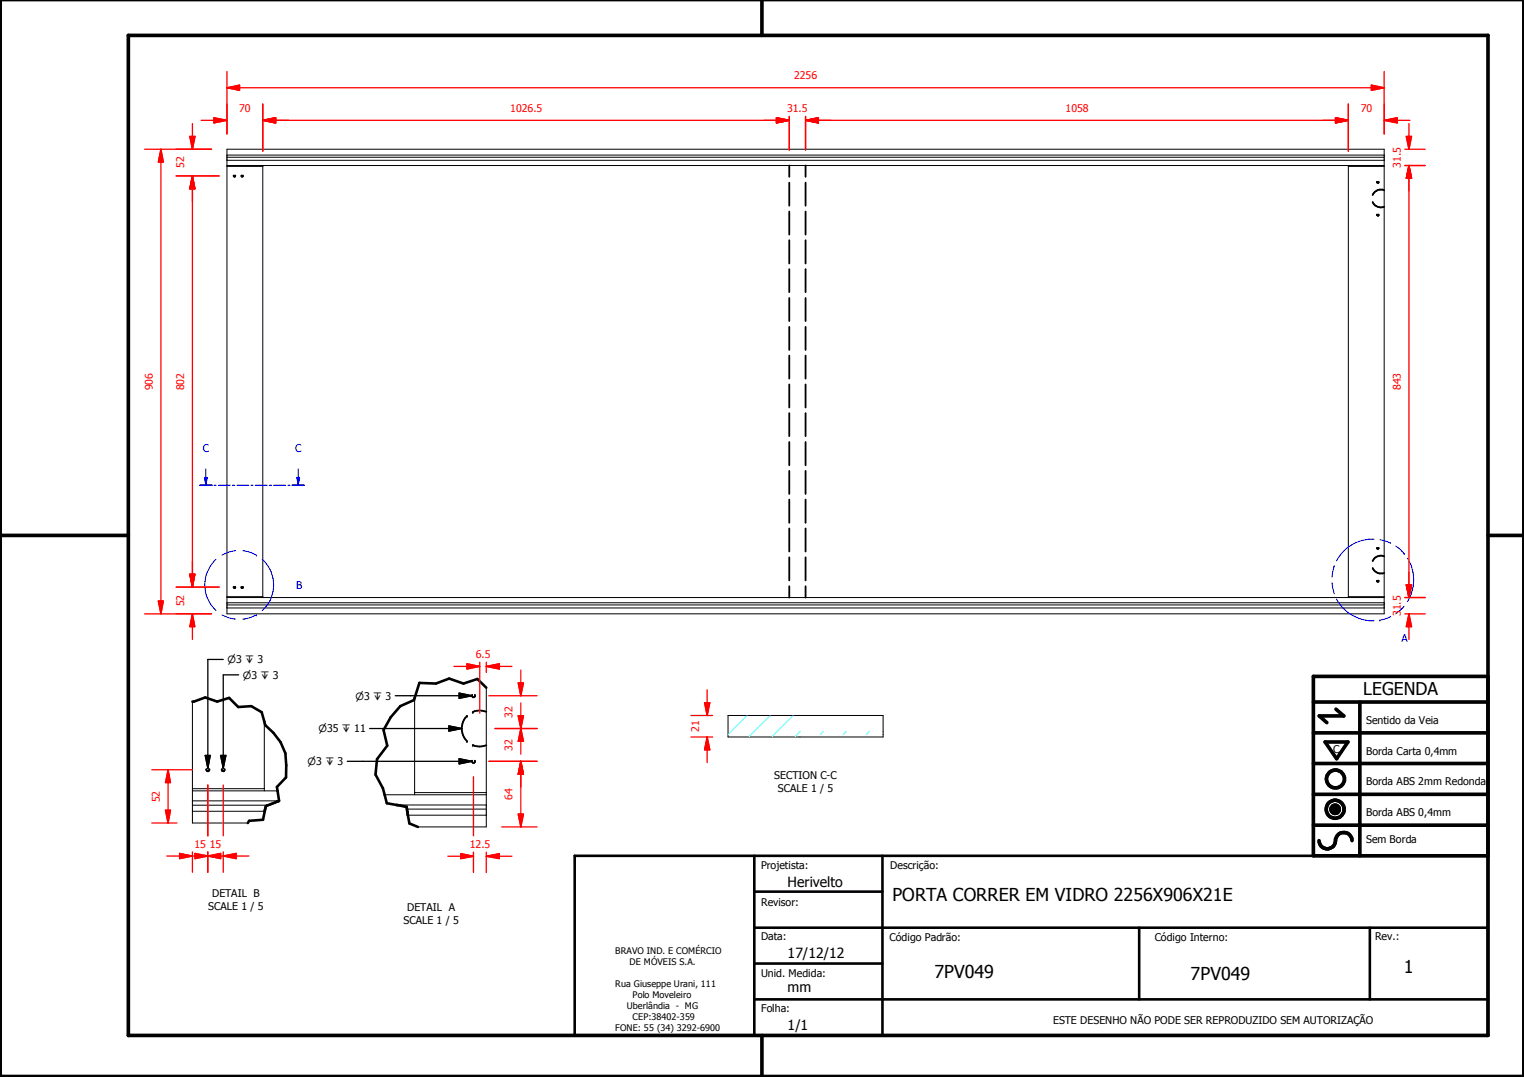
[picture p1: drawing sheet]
<svg xmlns="http://www.w3.org/2000/svg" width="297mm" height="210mm" viewBox="0 0 297 210" stroke-linecap="round" stroke-linejoin="round" font-family="sans-serif">
<g fill="none" stroke="#000" stroke-width=".35">
<path d="M45.6 34.2v.2h.2v-.2M47.1 34.2v.2h.2v-.2M153.8 32.3v2.2M153.8 35.6v4.5M157 32.3v2.2M157 35.6v4.5M267.5 39.4a1.77 1.77 0 0 0 2.3 .9M268.4 35.4v.2h.2l.1-.2M269.8 37.1a1.77 1.77 0 0 0-2.3 .9M153.8 41.2v4.5M153.8 46.8v4.6M153.8 52.5v4.4"/>
<path d="M153.8 58.1v4.5M157 41.2v4.5M157 46.8v4.6M157 52.5v4.4M157 58.1v4.5M268.4 41.8l.2 .2 .1-.2M153.8 63.7v4.5M153.8 69.3v4.5M153.8 74.9v4.5M157 63.7v4.5M157 69.3v4.5M157 74.9v4.5"/>
<path d="M153.8 80.5v4.5M153.8 86.1v4.6M153.8 91.8v4.5M153.8 97.4v4.5M157 80.5v4.5M157 86.1v4.6M157 91.8v4.5M157 97.4v4.5M45.6 114.4l-.1 .1 .2 .1 .1-.2M47.1 114.4l.1 .2 .1-.2M153.8 103v4.5M153.8 108.6v4.5"/>
<path d="M153.8 114.3v2.2M157 103v4.5M157 108.6v4.5M157 114.3v2.2M267.5 110.7a1.83 1.83 0 0 0 2.3 1M268.4 106.8v.1l.2 .1 .1-.2M268.4 113.2l.1 .2h.1l.1-.2M269.8 108.4a1.76 1.76 0 0 0-2.3 .9M91 139.5a3.5 3.5 0 0 0 0 4.9M92 135.4v.3l.2 .2 .3-.1v-.4M94.8 138.7l-1.3-.2-1.3 .3M40.3 149.9a.29 .29 0 0 0 .2 .4 .29 .29 0 0 0 .3-.4"/>
<path d="M43.3 149.9a.27 .27 0 0 0 .1 .4 .27 .27 0 0 0 .4-.2v-.2M92 148.3v.2l.2 .2 .3-.2v-.2M92.2 145.2l1.3 .3 1.3-.3"/>
</g>
<g fill="none" stroke="#000" stroke-width=".19">
<path d="M44.2 29.1h225.6v90.5h-225.6zM44.2 32.3h225.6M44.2 30.2h225.6M44.2 30.6h225.6M44.2 31.2h225.6M44.2 32.4h7M51.2 32.3v84.2M262.8 32.3v84.2M262.8 32.4h7M44.2 116.5h225.6M44.2 117.5h225.6M44.2 117.9h225.6"/>
<path d="M44.2 118.5h225.6M44.2 116.3h7M262.8 116.3h7M37.5 136.7v23.7h10.8M80.8 136.1v18.8M94.8 134v27.2h-13.4M141.9 139.4h30.2v4.2h-30.2zM37.5 154.1h16.6M37.5 158.1h14.1M37.5 156.9h14.7M37.5 156.1h16.8M37.5 153.7h14"/>
<path d="M51.5 140.6v13.5M75 154.9h19.8M77.3 156.9h17.5M79.3 157.7h15.5M79.5 158.9h15.3M80.8 154.5h14M259.4 157.6l1.6 .1zM259.4 157.7l1.6 .1zM259.4 157.8l1.6 .1zM259.4 157.9h1.6v.1zM259.4 157.9l1.6 .1h-1.5zM259.4 157.6h1.6z"/>
<path d="M259.5 158h1.5zM259.5 158l1.4 .1zM259.5 157.5l1.5 .1zM259.5 158.1h1.4zM259.5 157.4l1.5 .1zM259.5 158.1l1.4 .1zM259.5 157.3l1.4 .1zM259.6 158.2h1.3zM259.6 158.2h1.2zM259.6 157.2l1.3 .1zM259.6 158.2l1.2 .1zM259.6 157.2h1.3z"/>
<path d="M259.7 158.3h1.1zM259.7 158.3l1 .1zM259.7 157.1l1.1 .1zM259.7 157.1h1.1zM259.8 158.4h.9zM259.8 158.4h.8zM259.8 157.1h1zM259.8 157.1h.9zM259.8 158.4l.8 .1zM259.8 157l.9 .1zM259.8 157h.8zM259.9 158.5h.7z"/>
<path d="M259.9 158.5h.6zM259.9 157h.7zM260 158.5h.5zM260 158.5h.4zM260 157h.6zM260.1 158.5h.3zM260.1 158.5h.2zM260.1 156.9l.4 .1zM260.1 156.9h.3zM260.1 156.9h.2z"/>
</g>
<g fill="#000">
<circle cx="268.7" cy="35.4" r=".18"/>
<circle cx="268.7" cy="41.8" r=".18"/>
<circle cx="45.8" cy="114.4" r=".18"/>
<circle cx="47.1" cy="114.4" r=".18"/>
<circle cx="47.3" cy="114.4" r=".18"/>
<circle cx="91" cy="139.5" r=".18"/>
<circle cx="92.2" cy="138.8" r=".18"/>
<circle cx="91" cy="144.4" r=".18"/>
<circle cx="92.2" cy="145.2" r=".18"/>
</g>
<path d="M37.5 136.7l2.5-.8 2.3 .8 2.4-.7 1.7 1.8 2.6-.2 2 1.2 .7 2.5 1.6 1.5 1.4 1.9 .9 2.1 .2 2.3-.1 2.4-1.7 1.9 .4 2.7-2.6 1-.5 2.7-2.7 .2-.3 .4M94.8 134l-1.8-1.7-2.7 .9-2.8-1-2.5 1-3.3-.1-1 3.3-2.7 1.2-1.8 2.2-1.4 2.5 .7 3-2 2.7-.3 3 1.4 2.6 .8 2.9 3.8 .7 .6 3.3 1.6 .7M112 166.8h178v35h-178zM147 173.8h25M147 166.8v35M172 166.8v35M147 194.8h143M147 180.8h143M147 187.8h25M222 180.8v14M267 180.8v14" fill="none" stroke="#000" stroke-width=".51"/>
<g fill="#000">
<path d="M259.4 157.6h1.6zM259.5 157.5l1.5 .1zM259.5 157.4l1.5 .1zM259.5 157.3l1.4 .1zM259.6 157.2l1.3 .1zM259.6 157.2h1.3zM259.7 157.1l1.1 .1zM259.7 157.1h1.1zM259.8 157.1h1zM259.8 157.1h.9zM259.8 157l.9 .1zM259.8 157h.8z"/>
<path d="M259.9 157h.7zM260 157h.6zM260.1 156.9l.4 .1zM260.1 156.9h.3zM260.1 156.9h.2zM260.1 158.5h.2zM260 158.5h.4zM260.1 158.5h.3zM259.9 158.5h.6zM260 158.5h.5zM259.8 158.4l.8 .1zM259.9 158.5h.7z"/>
<path d="M259.8 158.4h.8zM259.7 158.3l1 .1zM259.8 158.4h.9zM259.6 158.2l1.2 .1zM259.7 158.3h1.1zM259.6 158.2h1.2zM259.5 158.1l1.4 .1zM259.6 158.2h1.3zM259.5 158l1.4 .1zM259.5 158.1h1.4zM259.4 157.9l1.6 .1h-1.5zM259.5 158h1.5z"/>
<path d="M259.4 157.6l1.6 .1zM259.4 157.7l1.6 .1zM259.4 157.8l1.6 .1zM259.4 157.9h1.6v.1z"/>
</g>
<g fill="none" stroke="#000" stroke-width=".71">
<path d="M148.5 0v6.9M297 -.1v209.9h-297v-209.9M25 6.9h265v194.9h-265zM0 104.4h25M290 104.4h7M256 136.8h34M260.4 138.2l1.5 1.3h-4.8l1.5 1.3M265 136.8v30M290 131.8h-34v35h34M256 154.8h34M256 148.8h34M256 142.8h34"/>
<path d="M258.3 144.6h4.4l-2.2 3.3zM256 160.8h34M257.1 163.8a1.62 1.62 0 0 0 1.8 1.6 1.62 1.62 0 0 0 1.4-1.9 1.63 1.63 0 0 1 1.7-1.2 1.63 1.63 0 0 1 1.5 1.5M148.5 201.8v8"/>
<circle cx="260.2" cy="157.7" r="1.76"/>
<circle cx="260.2" cy="157.7" r=".82"/>
<circle cx="260.3" cy="151.8" r="1.76"/>
</g>
<g fill="none" stroke="#00f" stroke-width=".19">
<path d="M38.9 94.6h2.4M40.1 93v1.6M41.7 94.6h.5M42.5 94.6h2.4M45.3 94.6h.5M46.1 94.6h2.4M48.9 94.6h.5M49.7 94.6h2.4M52.5 94.6h.5M53.3 94.6h2.4M56.1 94.6h.5M56.9 94.6h2.4"/>
<path d="M42.1 109a6.8 6.8 0 0 0 0 10M43.3 119.8l1.1 .6 1.5 .2M45.9 107.3l-1.5 .4-1.1 .5M47.3 107.3l1.5 .4 1.2 .5M50 108.2h.1M50 119.8h.1M50 119.8a6.3 6.3 0 0 1-2.7 .8M51.1 109a6.7 6.7 0 0 1 0 10M259.6 113.6l.5 2.1M260.1 110.3h.1M260.1 110.3l-.5 2.2M260.5 116.8a7.9 7.9 0 0 0 7.3 4.2"/>
<path d="M267.8 105.1a7.9 7.9 0 0 0-7.3 4.2M268.9 105.2l2.2 .7M272 106.4l.7 .5 1 1M273.7 107.9h.1M273.7 118.2l-1.7 1.4M274.3 108.8a7.9 7.9 0 0 1 0 8.4M268.9 120.9h.1M271.1 120.2l-2.2 .7"/>
</g>
<path d="M38.9 94.6h2.4M56.9 94.6h2.4" fill="none" stroke="#00f" stroke-width=".3"/>
<path d="M39.9 93h.5l-.3 1.6z" fill="#00f"/>
<path d="M39.9 93h.5l-.3 1.6zM40.1 91.4v1.6M58.1 93v1.6" fill="none" stroke="#00f" stroke-width=".19"/>
<path d="M57.9 93h.5l-.3 1.6z" fill="#00f"/>
<path d="M57.9 93h.5l-.3 1.6zM58.1 91.4v1.6" fill="none" stroke="#00f" stroke-width=".19"/>
<path d="M145.6 139.4l-3.7 3.8M150.2 139.4l-4.3 4.2M154.6 139.4l-4.2 4.2M156 142.5l-1.1 1.1M160.5 142.5l-.6 .7M165 142.5l-.6 .7M169.5 142.5l-.6 .7" fill="none" stroke="#0ff" stroke-width=".19"/>
<path d="M31.4 29.1v2.5" fill="none" stroke="#f00" stroke-width=".25"/>
<path d="M31.4 29.1l.4 2.5h-.9z" fill="#f00"/>
<path d="M31.4 29.1l.4 2.5h-.9zM31.4 117.1v2.5" fill="none" stroke="#f00" stroke-width=".25"/>
<path d="M30.9 117.1h.9l-.4 2.5z" fill="#f00"/>
<path d="M28.2 29.1h13M31.4 31.6v85.5M28.2 119.6h13M30.9 117.1h.9l-.4 2.5zM37.5 119.6v2.5" fill="none" stroke="#f00" stroke-width=".25"/>
<path d="M37.5 119.6l.5 2.5h-1z" fill="#f00"/>
<path d="M37.5 119.6l.5 2.5h-1zM37.5 111.9v2.5" fill="none" stroke="#f00" stroke-width=".25"/>
<path d="M37 111.9h1l-.5 2.5z" fill="#f00"/>
<path d="M34.3 119.6h6.9M34.3 114.4h8.4M37 111.9h1l-.5 2.5zM37.5 109.4v5M37.5 122.1v2.5" fill="none" stroke="#f00" stroke-width=".25"/>
<path d="M37 111.9h1l-.5 2.5z" fill="#f00"/>
<path d="M37.5 34.3v2.5M37 111.9h1l-.5 2.5z" fill="none" stroke="#f00" stroke-width=".25"/>
<path d="M37.5 34.3l.5 2.5h-1z" fill="#f00"/>
<path d="M34.3 34.3h8.4M37.5 34.3l.5 2.5h-1zM37.5 34.3v77.6M34.3 114.4h8.4" fill="none" stroke="#f00" stroke-width=".25"/>
<path d="M37.5 34.3l.5 2.5h-1z" fill="#f00"/>
<path d="M37.5 34.3l.5 2.5h-1zM37.5 26.6v2.5" fill="none" stroke="#f00" stroke-width=".25"/>
<path d="M37 26.6h1l-.5 2.5z" fill="#f00"/>
<path d="M34.3 29.1h6.9M34.3 34.3h8.4M37 26.6h1l-.5 2.5zM37.5 24.1v2.5M37.5 36.8v2.5M41.7 23.5h2.5" fill="none" stroke="#f00" stroke-width=".25"/>
<path d="M41.7 22.9l2.5 .6-2.5 .5z" fill="#f00"/>
<path d="M41.7 22.9l2.5 .6-2.5 .5zM51.2 23.5h2.5" fill="none" stroke="#f00" stroke-width=".25"/>
<path d="M51.2 23.5l2.5-.6v1.1z" fill="#f00"/>
<path d="M39.2 23.5h2.5M44.2 20.3v5.8M51.2 23.5l2.5-.6v1.1zM51.2 23.5h5M51.2 20.3v9.2" fill="none" stroke="#f00" stroke-width=".25"/>
<path d="M51.2 23.5l2.5-.6v1.1z" fill="#f00"/>
<path d="M51.2 23.5l2.5-.6v1.1zM151.3 23.5h2.5" fill="none" stroke="#f00" stroke-width=".25"/>
<path d="M151.3 22.9l2.5 .6-2.5 .5z" fill="#f00"/>
<path d="M51.2 20.3v9.2M53.7 23.5h100.1M151.3 22.9l2.5 .6-2.5 .5zM153.8 22.7v6.6" fill="none" stroke="#f00" stroke-width=".25"/>
<path d="M151.3 22.9l2.5 .6-2.5 .5z" fill="#f00"/>
<path d="M151.3 22.9l2.5 .6-2.5 .5zM157 23.5h2.5" fill="none" stroke="#f00" stroke-width=".25"/>
<path d="M157 23.5l2.5-.6v1.1z" fill="#f00"/>
<path d="M148.9 23.5h2.4M153.8 22.7v6.6M157 23.5l2.5-.6v1.1zM157 23.5h5M157 22.7v6.6" fill="none" stroke="#f00" stroke-width=".25"/>
<path d="M157 23.5l2.5-.6v1.1z" fill="#f00"/>
<path d="M157 23.5l2.5-.6v1.1zM260.3 23.5h2.5" fill="none" stroke="#f00" stroke-width=".25"/>
<path d="M260.3 22.9l2.5 .6-2.5 .5z" fill="#f00"/>
<path d="M157 22.7v6.6M159.5 23.5h103.3M260.3 22.9l2.5 .6-2.5 .5zM262.8 20.3v9.2" fill="none" stroke="#f00" stroke-width=".25"/>
<path d="M260.3 22.9l2.5 .6-2.5 .5z" fill="#f00"/>
<path d="M260.3 22.9l2.5 .6-2.5 .5zM269.8 23.5h2.5" fill="none" stroke="#f00" stroke-width=".25"/>
<path d="M269.8 23.5l2.5-.6v1.1z" fill="#f00"/>
<path d="M44.2 17.1h2.5M257.8 23.5h2.5M262.8 20.3v9.2M269.8 23.5l2.5-.6v1.1zM269.8 20.3v5.8M272.3 23.5h2.5" fill="none" stroke="#f00" stroke-width=".25"/>
<path d="M44.2 17.1l2.5-.5v1z" fill="#f00"/>
<path d="M44.2 17.1l2.5-.5v1zM267.3 17.1h2.5" fill="none" stroke="#f00" stroke-width=".25"/>
<path d="M267.3 16.6l2.5 .5-2.5 .5z" fill="#f00"/>
<path d="M44.2 13.9v12.2M46.7 17.1h220.6M267.3 16.6l2.5 .5-2.5 .5zM269.8 13.9v12.2M274.6 119.6v2.5" fill="none" stroke="#f00" stroke-width=".25"/>
<path d="M274.6 119.6l.5 2.5h-1z" fill="#f00"/>
<path d="M274.6 119.6l.5 2.5h-1zM274.6 114v2.5" fill="none" stroke="#f00" stroke-width=".25"/>
<path d="M274.1 114h1l-.5 2.5z" fill="#f00"/>
<path d="M273.8 116.5h4M273.8 119.6h4M274.1 114h1l-.5 2.5zM274.6 111.5v5M274.6 122.1v2.5" fill="none" stroke="#f00" stroke-width=".25"/>
<path d="M274.1 114h1l-.5 2.5z" fill="#f00"/>
<path d="M274.6 32.3v2.4M274.1 114h1l-.5 2.5z" fill="none" stroke="#f00" stroke-width=".25"/>
<path d="M274.6 32.3l.5 2.4h-1z" fill="#f00"/>
<path d="M273.8 32.3h4M274.6 32.3l.5 2.4h-1zM274.6 32.3v81.7M273.8 116.5h4" fill="none" stroke="#f00" stroke-width=".25"/>
<path d="M274.6 32.3l.5 2.4h-1z" fill="#f00"/>
<path d="M274.6 32.3l.5 2.4h-1zM274.6 26.6v2.5" fill="none" stroke="#f00" stroke-width=".25"/>
<path d="M274.1 26.6h1l-.5 2.5z" fill="#f00"/>
<path d="M273.8 29.1h4M273.8 32.3h4M274.1 26.6h1l-.5 2.5zM274.6 24.1v2.5M274.6 34.7v2.6M89.8 166.9h2.5" fill="none" stroke="#f00" stroke-width=".25"/>
<path d="M89.8 166.4l2.5 .5-2.5 .4z" fill="#f00"/>
<path d="M89.8 166.4l2.5 .5-2.5 .4zM94.8 166.9h2.5" fill="none" stroke="#f00" stroke-width=".25"/>
<path d="M94.8 166.9l2.5-.5v.9z" fill="#f00"/>
<path d="M92.3 151.4v11.5M101.5 158.7v2.5M87.3 166.9h2.5M92.3 166.1v4M94.8 166.9l2.5-.5v.9zM94.8 166.1v4M97.3 166.9h2.5" fill="none" stroke="#f00" stroke-width=".25"/>
<path d="M101 158.7h1l-.5 2.5z" fill="#f00"/>
<path d="M101 158.7h1l-.5 2.5zM101.5 148.4v2.5" fill="none" stroke="#f00" stroke-width=".25"/>
<path d="M101.5 148.4l.5 2.5h-1z" fill="#f00"/>
<path d="M95.3 148.4h9.4M101.5 148.4l.5 2.5h-1zM101.5 148.4v10.3M97.8 161.2h6.9" fill="none" stroke="#f00" stroke-width=".25"/>
<path d="M101.5 148.4l.5 2.5h-1z" fill="#f00"/>
<path d="M101.5 139.5v2.5M101.5 148.4l.5 2.5h-1z" fill="none" stroke="#f00" stroke-width=".25"/>
<path d="M101 139.5h1l-.5 2.5z" fill="#f00"/>
<path d="M101 139.5h1l-.5 2.5zM101.5 137v2.5M95.3 148.4h9.4M96.5 142h8.2M101.5 142v2.5M101.5 150.9v2.5" fill="none" stroke="#f00" stroke-width=".25"/>
<path d="M101.5 142l.5 2.5h-1z" fill="#f00"/>
<path d="M101.5 133.1v2.5M101.5 142l.5 2.5h-1z" fill="none" stroke="#f00" stroke-width=".25"/>
<path d="M101 133.1h1l-.5 2.5z" fill="#f00"/>
<path d="M91 129.9h2.5M95.3 135.6h9.4M101 133.1h1l-.5 2.5zM101.5 130.6v2.5M96.5 142h8.2M101.5 144.5v2.5" fill="none" stroke="#f00" stroke-width=".25"/>
<path d="M91 129.4l2.5 .5-2.5 .5z" fill="#f00"/>
<path d="M91 129.4l2.5 .5-2.5 .5zM94.8 129.9h2.5" fill="none" stroke="#f00" stroke-width=".25"/>
<path d="M94.8 129.9l2.5-.5v1z" fill="#f00"/>
<path d="M88.5 129.9h2.5M93.5 129.1v9.9M94.8 129.9l2.5-.5v1zM94.8 129.1v2M97.3 129.9h2.5M35 166.8h2.5" fill="none" stroke="#f00" stroke-width=".25"/>
<path d="M77 135.6h15M89.5 135.1l2.5 .5-2.5 .5zM67.7 148.4h24.3M72 142h18M87.5 141.5l2.5 .5-2.5 .5zM89.5 147.9l2.5 .5-2.5 .5z" fill="none" stroke="#000" stroke-width=".25"/>
<path d="M89.5 135.1l2.5 .5-2.5 .5zM87.5 141.5l2.5 .5-2.5 .5zM89.5 147.9l2.5 .5-2.5 .5z" fill="#000"/>
<path d="M35 166.3l2.5 .5-2.5 .5z" fill="#f00"/>
<path d="M35 166.3l2.5 .5-2.5 .5zM40.5 166.8h2.5" fill="none" stroke="#f00" stroke-width=".25"/>
<path d="M40.5 166.8l2.5-.5v1z" fill="#f00"/>
<path d="M40.5 153v9.9M32.5 166.8h2.5M37.5 166v4M38 166.8h2.5M40.5 166.8l2.5-.5v1zM40.5 166v4M43 166.8h2.5" fill="none" stroke="#f00" stroke-width=".25"/>
<path d="M38 166.3l2.5 .5-2.5 .5z" fill="#f00"/>
<path d="M38 166.3l2.5 .5-2.5 .5zM43.5 166.8h2.5" fill="none" stroke="#f00" stroke-width=".25"/>
<path d="M43.5 166.8l2.5-.5v1z" fill="#f00"/>
<path d="M32.8 157.9v2.5M40.5 153v9.9M43.5 153v9.9M35.5 166.8h2.5M40.5 166v4M43.5 166.8l2.5-.5v1zM43.5 166v4M46 166.8h2.5" fill="none" stroke="#f00" stroke-width=".25"/>
<path d="M32.3 157.9h.9l-.4 2.5z" fill="#f00"/>
<path d="M32.3 157.9h.9l-.4 2.5zM32.8 150v2.5" fill="none" stroke="#f00" stroke-width=".25"/>
<path d="M32.8 150l.4 2.5h-.9z" fill="#f00"/>
<path d="M137.8 136.9v2.5M29.6 150h7.9M32.8 150l.4 2.5h-.9zM32.8 152.5v5.4M29.6 160.4h4.9" fill="none" stroke="#f00" stroke-width=".25"/>
<path d="M43.5 128.5h-3v21.2M46.5 131.5h-3v18.2M40 147.2h1l-.5 2.5zM43 147.2h1l-.5 2.5z" fill="none" stroke="#000" stroke-width=".25"/>
<path d="M40 147.2h1l-.5 2.5zM43 147.2h1l-.5 2.5z" fill="#000"/>
<path d="M137.3 136.9h1l-.5 2.5z" fill="#f00"/>
<path d="M137.3 136.9h1l-.5 2.5zM137.8 143.6v2.5" fill="none" stroke="#f00" stroke-width=".25"/>
<path d="M137.8 143.6l.5 2.5h-1z" fill="#f00"/>
<path d="M134.7 139.4h4.2M137.8 134.5v2.4M134.7 143.6h4.2M137.8 143.6l.5 2.5h-1zM137.8 146.1v2.5" fill="none" stroke="#f00" stroke-width=".25"/>
<g font-size="3.5">
<text x="173.9" y="175.7">PORTA CORRER EM VIDRO 2256X906X21E</text>
<text x="182.1" y="190.6">7PV049</text>
<text x="232.1" y="191.1">7PV049</text>
<text x="273.6" y="189.7">1</text>
</g>
<text font-size="3.4" x="265.7" y="135.4">LEGENDA</text>
<g font-size="2.7">
<text x="153.5" y="172.8">Herivelto</text>
<text x="153.5" y="186.6">17/12/12</text>
<text x="153.5" y="193.4">mm</text>
<text x="153.5" y="200.8">1/1</text>
</g>
<g font-size="2.1" fill="#f00">
<text x="154.8" y="15.5">2256</text>
<text x="46.6" y="21.8">70</text>
<text x="99.4" y="21.8">1026.5</text>
<text x="153.5" y="21.8">31.5</text>
<text x="207.7" y="21.8">1058</text>
<text x="265.2" y="21.8">70</text>
<text x="35.9" y="32.7" transform="rotate(-90 35.9 32.7)">52</text>
<text x="273" y="32.7" transform="rotate(-90 273 32.7)">31.5</text>
<text x="29.8" y="76.1" transform="rotate(-90 29.8 76.1)">906</text>
<text x="35.9" y="76.1" transform="rotate(-90 35.9 76.1)">802</text>
<text x="273" y="76.1" transform="rotate(-90 273 76.1)">843</text>
<text x="35.9" y="118.2" transform="rotate(-90 35.9 118.2)">52</text>
<text x="273" y="120.1" transform="rotate(-90 273 120.1)">31.5</text>
<text x="92.7" y="128.3">6.5</text>
<text x="99.9" y="139.9" transform="rotate(-90 99.9 139.9)">32</text>
<text x="136.3" y="142.7" transform="rotate(-90 136.3 142.7)">21</text>
<text x="99.9" y="146.3" transform="rotate(-90 99.9 146.3)">32</text>
<text x="99.9" y="155.9" transform="rotate(-90 99.9 155.9)">64</text>
<text x="31.2" y="156.3" transform="rotate(-90 31.2 156.3)">52</text>
<text x="37.9" y="165.2">15</text>
<text x="40.9" y="165.2">15</text>
<text x="91.6" y="165.2">12.5</text>
</g>
<g font-size="2.1" fill="#00f">
<text x="39.5" y="88.1">C</text>
<text x="57.5" y="88.1">C</text>
<text x="57.7" y="114.8">B</text>
<text x="273.2" y="125.1">A</text>
</g>
<g font-size="2.1">
<text x="266.3" y="141.1">Sentido da Veia</text>
<text x="259.8" y="146.7">C</text>
<text x="266.3" y="147.2">Borda Carta 0,4mm</text>
<text x="150.9" y="151.8">SECTION C-C</text>
<text x="151.6" y="154.3">SCALE 1 / 5</text>
<text x="266.3" y="153.1">Borda ABS 2mm Redonda</text>
<text x="266.3" y="159">Borda ABS 0,4mm</text>
<text x="266.3" y="164.4">Sem Borda</text>
<text x="148.4" y="169.3">Projetista:</text>
<text x="173.5" y="169.5">Descrição:</text>
<text x="40.6" y="177.3">SCALE 1 / 5</text>
<text x="41.4" y="174.9">DETAIL B</text>
<text x="79.4" y="177.6">DETAIL A</text>
<text x="148.4" y="176.6">Revisor:</text>
<text x="78.7" y="180">SCALE 1 / 5</text>
<text x="148.4" y="183.2">Data:</text>
<text x="173.4" y="183.3">Código Padrão:</text>
<text x="225.1" y="183.3">Código Interno:</text>
<text x="268" y="183.2">Rev.:</text>
<text x="148.4" y="190.5">Unid. Medida:</text>
<text x="148.4" y="197.2">Folha:</text>
<text x="205.3" y="199.5">ESTE DESENHO NÃO PODE SER REPRODUZIDO SEM AUTORIZAÇÃO</text>
</g>
<g font-size="1.9">
<text x="44.3" y="129.3">⌀3 ↧ 3</text>
<text x="47.3" y="132.3">⌀3 ↧ 3</text>
<text x="69.3" y="136.4">⌀3 ↧ 3</text>
<text x="62.1" y="142.7">⌀35 ↧ 11</text>
<text x="59.9" y="149.1">⌀3 ↧ 3</text>
</g>
<g font-size="1.8">
<text x="119.9" y="186">BRAVO IND. E COMÉRCIO</text>
<text x="122.7" y="188.1">DE MÓVEIS S.A.</text>
<text x="119.9" y="192.4">Rua Giuseppe Urani, 111</text>
<text x="122.2" y="196.7">Uberlândia - MG</text>
<text x="123.3" y="194.6">Polo Moveleiro</text>
<text x="119.9" y="201">FONE: 55 (34) 3292-6900</text>
<text x="123.3" y="198.8">CEP:38402-359</text>
</g>
</svg>
